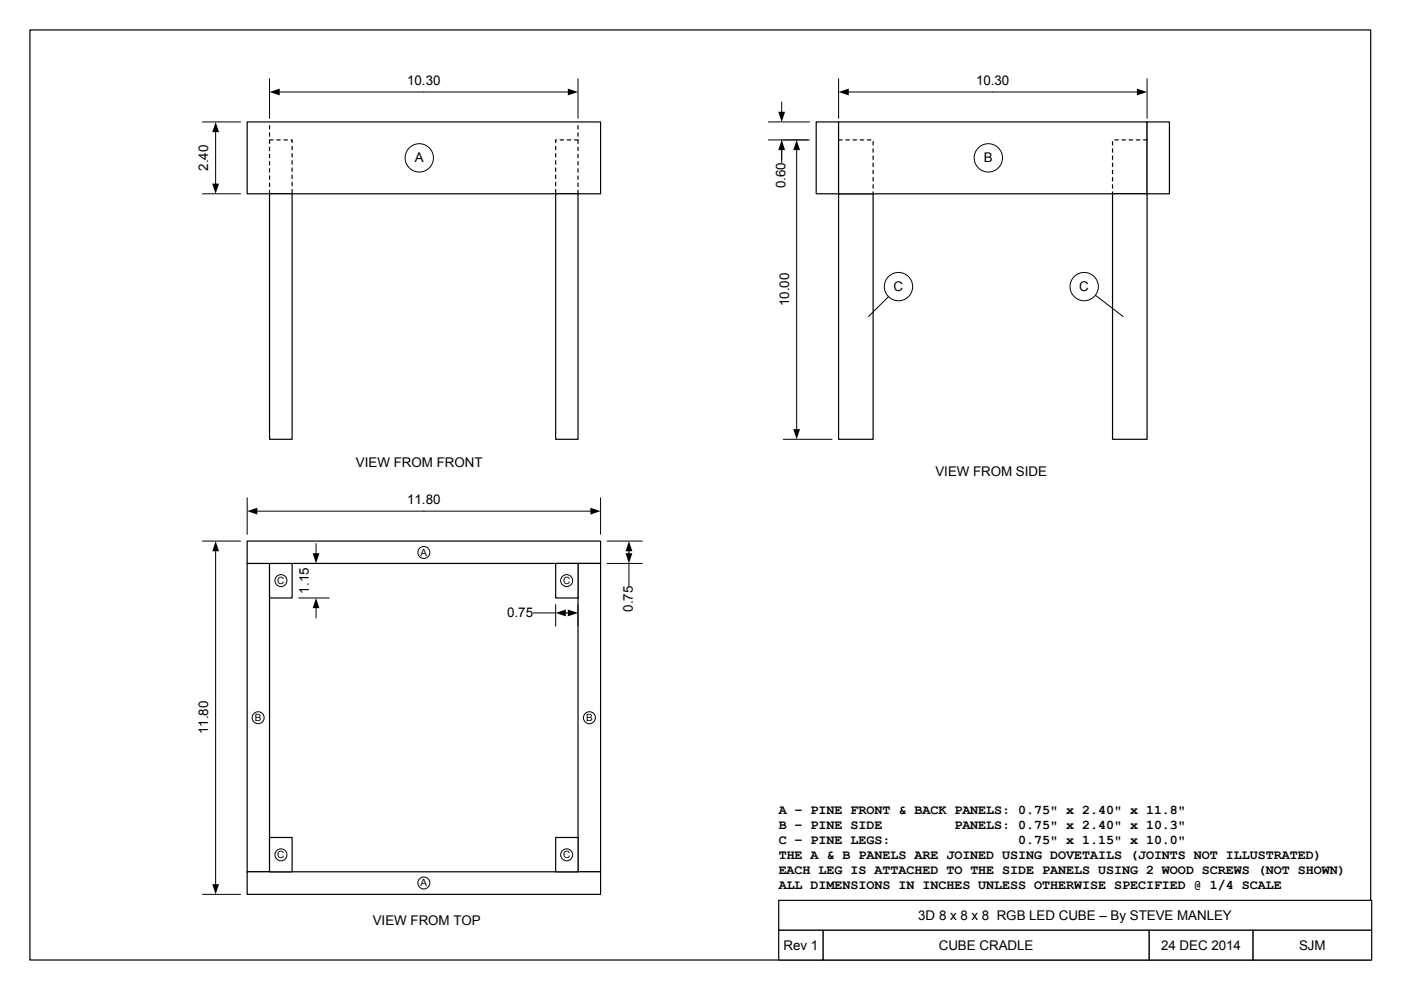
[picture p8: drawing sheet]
<svg xmlns="http://www.w3.org/2000/svg" width="297mm" height="210mm" viewBox="0 0 297 210" stroke-linecap="round" stroke-linejoin="round" font-family="sans-serif">
<path d="M6.3 6.3h284.3v197.3h-284.3z" fill="none" stroke="#000" stroke-width=".25"/>
<path d="M165.1 191h125.7v6.3h-125.7z" fill-rule="evenodd" fill="#fff"/>
<path d="M165.1 191h125.7v6.3h-125.7z" fill="none" stroke="#000" stroke-width=".25"/>
<path d="M165.1 197.3h9.4v6.3h-9.4z" fill-rule="evenodd" fill="#fff"/>
<path d="M165.1 197.3h9.4v6.3h-9.4z" fill="none" stroke="#000" stroke-width=".25"/>
<path d="M174.5 197.3h69.2v6.3h-69.2z" fill-rule="evenodd" fill="#fff"/>
<path d="M174.5 197.3h69.2v6.3h-69.2z" fill="none" stroke="#000" stroke-width=".25"/>
<path d="M243.7 197.3h22v6.3h-22z" fill-rule="evenodd" fill="#fff"/>
<path d="M243.7 197.3h22v6.3h-22z" fill="none" stroke="#000" stroke-width=".25"/>
<path d="M265.7 197.3h25.1v6.3h-25.1z" fill-rule="evenodd" fill="#fff"/>
<path d="M265.7 197.3h25.1v6.3h-25.1z" fill="none" stroke="#000" stroke-width=".25"/>
<path d="M177.8 41.1h7.3v52.1h-7.3z" fill-rule="evenodd" fill="#fff"/>
<path d="M177.8 41.1h7.3v52.1h-7.3z" fill="none" stroke="#000" stroke-width=".25"/>
<path d="M173.1 25.9h4.7v15.2h-4.7z" fill-rule="evenodd" fill="#fff"/>
<path d="M173.1 25.9h4.7v15.2h-4.7z" fill="none" stroke="#000" stroke-width=".25"/>
<path d="M177.8 25.9h65.4v15.2h-65.4z" fill-rule="evenodd" fill="#fff"/>
<path d="M177.8 25.9h65.4v15.2h-65.4z" fill="none" stroke="#000" stroke-width=".25"/>
<path d="M243.2 25.9h4.7v15.2h-4.7z" fill-rule="evenodd" fill="#fff"/>
<path d="M243.2 25.9h4.7v15.2h-4.7z" fill="none" stroke="#000" stroke-width=".25"/>
<path d="M235.9 41.1h7.3v52.1h-7.3z" fill-rule="evenodd" fill="#fff"/>
<path d="M235.9 41.1h7.3v52.1h-7.3z" fill="none" stroke="#000" stroke-width=".25"/>
<g fill="#000">
<path d="M177.7 29.6l.9-.1 .1 .2-.1 .1h-.8zM179.3 29.5h.8l.1 .2-.1 .1h-.8l-.1-.1zM180.8 29.5h.8l.1 .2-.1 .1h-.8l-.1-.1zM182.4 29.5h.7l.2 .2-.2 .1h-.7l-.2-.1zM183.9 29.5h.8l.1 .2-.1 .1h-.8l-.1-.1zM185.1 29.9l.1 .1v.8l-.1 .1-.1-.1v-.8zM185.1 31.4l.1 .1v.8l-.1 .1-.1-.1v-.8zM185 33.1l.1-.2 .1 .2v.7l-.1 .2-.1-.2zM185.1 34.5l.1 .1v.7l-.1 .2-.1-.2v-.7zM185.1 36l.1 .1v.8l-.1 .1-.1-.1v-.8zM185.1 37.5l.1 .1v.8l-.1 .1-.1-.1v-.8zM185 39.2l.1-.2 .1 .2v.7l-.1 .1-.1-.1zM185 40.7l.1-.1 .1 .1-.1 .5h-.1z"/>
<path d="M242.3 29.7l.1-.2h.8l.1 .2-.1 .1h-.8zM240.8 29.7l.1-.2h.8l.1 .2-.1 .1h-.8zM239.3 29.7l.1-.2h.8l.1 .2-.1 .1h-.8zM237.7 29.7l.2-.2h.7l.2 .2-.2 .1h-.7zM236.2 29.7l.1-.2h.8l.1 .2-.1 .1h-.8zM235.8 30l.1-.1 .1 .1v.8l-.1 .1-.1-.1zM235.8 31.5l.1-.1 .1 .1v.8l-.1 .1-.1-.1zM235.8 33.1l.1-.2 .1 .2v.7l-.1 .2-.1-.2zM235.8 34.6l.1-.1 .1 .1v.7l-.1 .2-.1-.2zM235.8 36.1l.1-.1 .1 .1v.8l-.1 .1-.1-.1zM235.8 37.6l.1-.1 .1 .1v.8l-.1 .1-.1-.1zM235.8 39.2l.1-.2 .1 .2v.7l-.1 .1-.1-.1zM235.8 40.7l.1-.1 .1 .1v.5l-.2-.1z"/>
</g>
<path d="M52.4 119.5h4.7v65.4h-4.7z" fill-rule="evenodd" fill="#fff"/>
<path d="M52.4 119.5h4.7v65.4h-4.7z" fill="none" stroke="#000" stroke-width=".25"/>
<path d="M57.1 119.5h4.8v7.3h-4.8z" fill-rule="evenodd" fill="#fff"/>
<path d="M57.1 119.5h4.8v7.3h-4.8z" fill="none" stroke="#000" stroke-width=".25"/>
<path d="M52.4 114.8h74.9v4.7h-74.9z" fill-rule="evenodd" fill="#fff"/>
<path d="M52.4 114.8h74.9v4.7h-74.9z" fill="none" stroke="#000" stroke-width=".25"/>
<path d="M122.6 119.5h4.7v65.4h-4.7z" fill-rule="evenodd" fill="#fff"/>
<path d="M122.6 119.5h4.7v65.4h-4.7z" fill="none" stroke="#000" stroke-width=".25"/>
<path d="M52.4 184.9h74.9v4.8h-74.9z" fill-rule="evenodd" fill="#fff"/>
<path d="M52.4 184.9h74.9v4.8h-74.9z" fill="none" stroke="#000" stroke-width=".25"/>
<path d="M57.1 177.6h4.8v7.3h-4.8z" fill-rule="evenodd" fill="#fff"/>
<path d="M57.1 177.6h4.8v7.3h-4.8z" fill="none" stroke="#000" stroke-width=".25"/>
<path d="M117.8 177.6h4.8v7.3h-4.8z" fill-rule="evenodd" fill="#fff"/>
<path d="M117.8 177.6h4.8v7.3h-4.8z" fill="none" stroke="#000" stroke-width=".25"/>
<path d="M117.8 119.5h4.8v7.3h-4.8z" fill-rule="evenodd" fill="#fff"/>
<path d="M117.8 119.5h4.8v7.3h-4.8z" fill="none" stroke="#000" stroke-width=".25"/>
<path d="M52.4 25.9h74.9v15.2h-74.9z" fill-rule="evenodd" fill="#fff"/>
<path d="M52.4 25.9h74.9v15.2h-74.9z" fill="none" stroke="#000" stroke-width=".25"/>
<g fill="#000">
<path d="M57 40.3l.1-.1 .2 .1v.9h-.2l-.1-.1zM57 38.8l.1-.1 .2 .1v.8l-.2 .1-.1-.1zM57.1 37.2l.2 .1v.8l-.2 .1-.1-.1v-.8zM57 35.8l.1-.2 .2 .2v.7l-.2 .2-.1-.2zM57 34.2l.1-.1 .2 .1v.8l-.2 .1-.1-.1zM57 32.7l.1-.1 .2 .1v.8l-.2 .1-.1-.1zM57 31.2l.1-.1 .2 .1v.8l-.2 .1-.1-.1zM57 29.7l.1-.2 .2 .2v.7l-.2 .2-.1-.2zM57 28.2l.1-.2 .2 .2v.7l-.2 .1-.1-.1zM57 26.6l.1-.1 .2 .1v.8l-.2 .1-.1-.1z"/>
<path d="M122.4 40.3l.2-.1 .1 .1v.8l-.1 .1-.2-.1zM122.4 38.8l.2-.1 .1 .1v.8l-.1 .1-.2-.1zM122.4 37.3l.2-.1 .1 .1v.8l-.1 .1-.2-.1zM122.4 35.8l.2-.2 .1 .2v.7l-.1 .2-.2-.2zM122.4 34.2l.2-.1 .1 .1v.8l-.1 .1-.2-.1zM122.4 32.7l.2-.1 .1 .1v.8l-.1 .1-.2-.1zM122.4 31.2l.2-.1 .1 .1v.8l-.1 .1-.2-.1zM122.4 29.7l.2-.2 .1 .2v.7l-.1 .2-.2-.2zM122.4 28.2l.2-.2 .1 .2v.7l-.1 .1-.2-.1zM122.4 26.6l.2-.1 .1 .1v.8l-.1 .1-.2-.1z"/>
</g>
<path d="M117.8 41.1h4.8v52.1h-4.8z" fill-rule="evenodd" fill="#fff"/>
<path d="M117.8 41.1h4.8v52.1h-4.8z" fill="none" stroke="#000" stroke-width=".25"/>
<path d="M57.1 41.1h4.8v52.1h-4.8z" fill-rule="evenodd" fill="#fff"/>
<path d="M57.1 41.1h4.8v52.1h-4.8z" fill="none" stroke="#000" stroke-width=".25"/>
<g fill="#000">
<path d="M57.1 29.6l.8-.1 .1 .2-.1 .1h-.8zM58.7 29.5h.7l.2 .2-.2 .1h-.7l-.2-.1zM60.2 29.5h.8l.1 .2-.1 .1h-.8l-.1-.1zM61.7 29.5l.4 .2-.2 .7-.1-.7 .1 .1-.3-.1zM61.8 31l.1-.1 .2 .1v.8l-.2 .1-.1-.1zM61.8 32.6l.1-.2 .2 .2v.7l-.2 .1-.1-.1zM61.8 34.1l.1-.1 .2 .1v.7l-.2 .2-.1-.2zM61.8 35.6l.1-.1 .2 .1v.8l-.2 .1-.1-.1zM61.8 37.1l.1-.1 .2 .1v.8l-.2 .1-.1-.1zM61.9 38.5l.2 .2v.7l-.2 .1-.1-.1v-.7zM61.8 40.2l.1-.2 .2 .2v.7l-.2 .2-.1-.2z"/>
<path d="M121.7 29.7l.1-.2h.8l.1 .2-.1 .1h-.8zM120.1 29.7l.2-.2h.7l.2 .2-.2 .1h-.7zM118.6 29.7l.1-.2h.8l.1 .2-.1 .1h-.8zM117.7 29.6l.4 .1-.3 .1 .1-.1-.1 .7-.1-.1zM117.7 31l.1-.1 .1 .1v.8l-.1 .1-.1-.1zM117.7 32.6l.1-.2 .1 .2v.7l-.1 .1-.1-.1zM117.7 34.1l.1-.1 .1 .1v.7l-.1 .2-.1-.2zM117.7 35.6l.1-.1 .1 .1v.8l-.1 .1-.1-.1zM117.7 37.1l.1-.1 .1 .1v.8l-.1 .1-.1-.1zM117.7 38.7l.1-.2 .1 .2v.7l-.1 .1-.1-.1zM117.7 40.2l.1-.2 .1 .2v.7l-.1 .2-.1-.2z"/>
</g>
<path d="M57.1 16.7v8.4zM122.6 16.7v8.4z" fill-rule="evenodd" fill="#fff"/>
<path d="M57.1 16.7v8.4zM59.1 19.5h61.5M122.6 16.7v8.4z" fill="none" stroke="#000" stroke-width=".21"/>
<path d="M120.4 18.8l2.2 .7-2.2 .7zM57.1 19.5l2.2-.7v1.4z" fill="#000"/>
<g fill="#fff">
<path d="M86.2 15.4h7.1v3.4h-7.1z" fill-rule="evenodd"/>
<path d="M177.8 16.7v8.4zM243.2 16.7v8.4z" fill-rule="evenodd"/>
</g>
<path d="M177.8 16.7v8.4zM179.8 19.5h61.4M243.2 16.7v8.4z" fill="none" stroke="#000" stroke-width=".21"/>
<path d="M241 18.8l2.2 .7-2.2 .7zM177.8 19.5l2.2-.7v1.4z" fill="#000"/>
<g fill="#fff">
<path d="M206.8 15.4h7.1v3.4h-7.1z" fill-rule="evenodd"/>
<path d="M52.4 105.6v7.7zM127.3 105.6v7.7z" fill-rule="evenodd"/>
</g>
<path d="M52.4 105.6v7.7zM54.4 108.4h70.9M127.3 105.6v7.7z" fill="none" stroke="#000" stroke-width=".21"/>
<path d="M52.4 108.4l2.2-.7v1.4zM125.2 107.7l2.1 .7-2.1 .7z" fill="#000"/>
<g fill="#fff">
<path d="M86.2 104.3h7.1v3.4h-7.1z" fill-rule="evenodd"/>
<path d="M42.9 189.7h8.1zM42.9 114.8h8.1z" fill-rule="evenodd"/>
</g>
<path d="M42.9 114.8h8.1zM45.7 116.7v71M42.9 189.7h8.1z" fill="none" stroke="#000" stroke-width=".21"/>
<path d="M45.7 114.8l.7 2.1h-1.4zM45 187.5h1.4l-.7 2.2z" fill="#000"/>
<g fill="#fff">
<path d="M41.7 148.8h3.3v7.1h-3.3z" fill-rule="evenodd"/>
<path d="M166.1 93.2h10.3zM166.1 29.7h5.5z" fill-rule="evenodd"/>
</g>
<path d="M166.1 29.7h5.5zM168.9 31.7v59.5M166.1 93.2h10.3z" fill="none" stroke="#000" stroke-width=".21"/>
<path d="M168.9 29.7l.7 2.1h-1.4zM168.2 91h1.4l-.7 2.2z" fill="#000"/>
<g fill="#fff">
<path d="M164.8 58h3.4v7.1h-3.4z" fill-rule="evenodd"/>
<path d="M162.9 29.7h8.4zM162.9 25.9h8.7zM165.7 29.7v7.5z" fill-rule="evenodd"/>
</g>
<path d="M162.9 29.7h8.4zM162.9 25.9h8.7zM165.7 29.7v7.5zM165.7 21.6v2.3M165.7 31.7v2.2" fill="none" stroke="#000" stroke-width=".21"/>
<path d="M165.7 29.7l.8 2.1h-1.5zM165 23.7h1.5l-.8 2.2z" fill="#000"/>
<g fill="#fff">
<path d="M164 34.5h3.4v5.5h-3.4z" fill-rule="evenodd"/>
<path d="M117.8 128.2v4.6zM122.6 128.2v4.6zM110.3 130h7.5z" fill-rule="evenodd"/>
</g>
<path d="M110.3 130h7.5zM117.8 128.2v4.6zM119.8 130h.8M122.6 128.2v4.6z" fill="none" stroke="#000" stroke-width=".21"/>
<path d="M117.8 130l2.2-.7v1.4zM120.4 129.3l2.2 .7-2.2 .7z" fill="#000"/>
<g fill="#fff">
<path d="M107.4 128.3h5.5v3.4h-5.5z" fill-rule="evenodd"/>
<path d="M63.3 126.8h6.5zM63.3 119.5h6.5z" fill-rule="evenodd"/>
</g>
<path d="M63.3 119.5h6.5zM67 115.3v2.2M63.3 126.8h6.5zM67 128.8v2.3" fill="none" stroke="#000" stroke-width=".21"/>
<path d="M66.3 117.3h1.4l-.7 2.2zM67 126.8l.7 2.2h-1.4z" fill="#000"/>
<g fill="#fff">
<path d="M62.9 120.6h3.4v5.4h-3.4z" fill-rule="evenodd"/>
<path d="M128.7 119.5h7.5zM128.7 114.8h7.5zM133.3 119.5v7.5z" fill-rule="evenodd"/>
</g>
<path d="M128.7 119.5h7.5zM128.7 114.8h7.5zM133.3 119.5v7.5zM133.3 116.7v.8" fill="none" stroke="#000" stroke-width=".21"/>
<path d="M133.3 114.8l.8 2.1h-1.5zM132.6 117.3h1.5l-.8 2.2z" fill="#000"/>
<path d="M131.7 124.4h3.3v5.5h-3.3z" fill-rule="evenodd" fill="#fff"/>
<path d="M88.9 33.5v1.9" fill="none" stroke="#000" stroke-width=".21"/>
<circle cx="88.9" cy="33.5" r="3" fill="#fff"/>
<g fill="none" stroke="#000" stroke-width=".21">
<path d="M209.5 33.5v1.9"/>
<circle cx="88.9" cy="33.5" r="3"/>
</g>
<circle cx="209.5" cy="33.5" r="3" fill="#fff"/>
<g fill="none" stroke="#000" stroke-width=".21">
<path d="M190.5 60.8l-6.4 6.3"/>
<circle cx="209.5" cy="33.5" r="3"/>
</g>
<circle cx="190.5" cy="60.8" r="3" fill="#fff"/>
<g fill="none" stroke="#000" stroke-width=".21">
<path d="M229.9 60.8l8.2 6.3"/>
<circle cx="190.5" cy="60.8" r="3"/>
</g>
<circle cx="229.9" cy="60.8" r="3" fill="#fff"/>
<g fill="none" stroke="#000" stroke-width=".21">
<path d="M89.9 117.2v1.2"/>
<circle cx="229.9" cy="60.8" r="3"/>
</g>
<circle cx="89.9" cy="117.2" r="1.27" fill="#fff"/>
<g fill="none" stroke="#000" stroke-width=".21">
<path d="M89.9 187.3v1.3"/>
<circle cx="89.9" cy="117.2" r="1.27"/>
</g>
<circle cx="89.9" cy="187.3" r="1.27" fill="#fff"/>
<g fill="none" stroke="#000" stroke-width=".21">
<path d="M54.7 152.2l-.1 .7"/>
<circle cx="89.9" cy="187.3" r="1.27"/>
</g>
<circle cx="54.7" cy="152.2" r="1.27" fill="#fff"/>
<g fill="none" stroke="#000" stroke-width=".21">
<path d="M125 152.2v1.3"/>
<circle cx="54.7" cy="152.2" r="1.27"/>
</g>
<circle cx="125" cy="152.2" r="1.27" fill="#fff"/>
<circle cx="125" cy="152.2" r="1.27" fill="none" stroke="#000" stroke-width=".21"/>
<circle cx="120.1" cy="123.1" r="1.27" fill="#fff"/>
<circle cx="120.1" cy="123.1" r="1.27" fill="none" stroke="#000" stroke-width=".21"/>
<circle cx="59.6" cy="123.1" r="1.27" fill="#fff"/>
<circle cx="59.6" cy="123.1" r="1.27" fill="none" stroke="#000" stroke-width=".21"/>
<circle cx="59.6" cy="181.3" r="1.27" fill="#fff"/>
<circle cx="59.6" cy="181.3" r="1.27" fill="none" stroke="#000" stroke-width=".21"/>
<circle cx="120.1" cy="181.3" r="1.27" fill="#fff"/>
<circle cx="120.1" cy="181.3" r="1.27" fill="none" stroke="#000" stroke-width=".21"/>
<path d="M42.9 41.1h8.1zM42.9 25.9h8.1z" fill-rule="evenodd" fill="#fff"/>
<path d="M42.9 25.9h8.1zM45.7 27.9v11.2M42.9 41.1h8.1z" fill="none" stroke="#000" stroke-width=".21"/>
<path d="M45.7 25.9l.7 2.1h-1.4zM45 38.9h1.4l-.7 2.2z" fill="#000"/>
<path d="M41.7 30.9h3.3v5.5h-3.3z" fill-rule="evenodd" fill="#fff"/>
<g font-size="2.8">
<text x="86.3" y="17.9">10.30</text>
<text x="207" y="17.9">10.30</text>
<text x="87.9" y="34.5">A</text>
<text x="208.6" y="34.5">B</text>
<text x="44.2" y="36.2" transform="rotate(-90 44.2 36.2)">2.40</text>
<text x="166.5" y="39.9" transform="rotate(-90 166.5 39.9)">0.60</text>
<text x="167.3" y="64.9" transform="rotate(-90 167.3 64.9)">10.00</text>
<text x="189.4" y="61.8">C</text>
<text x="228.8" y="61.8">C</text>
<text x="75.5" y="99.1">VIEW FROM FRONT</text>
<text x="198.3" y="101">VIEW FROM SIDE</text>
<text x="86.3" y="106.8">11.80</text>
<text x="65.4" y="125.9" transform="rotate(-90 65.4 125.9)">1.15</text>
<text x="107.5" y="130.8">0.75</text>
<text x="134.2" y="129.8" transform="rotate(-90 134.2 129.8)">0.75</text>
<text x="44.2" y="155.7" transform="rotate(-90 44.2 155.7)">11.80</text>
<text x="165.1" y="172.7">A – PINE FRONT &amp; BACK PANELS: 0.75&quot; x 2.40&quot; x 11.8&quot;</text>
<text x="165.1" y="179.1">C – PINE LEGS:</text>
<text x="165.1" y="175.9">B – PINE SIDE</text>
<text x="202.3" y="175.9">PANELS: 0.75&quot; x 2.40&quot; x 10.3&quot;</text>
<text x="215.9" y="179.1">0.75&quot; x 1.15&quot; x 10.0&quot;</text>
<text x="165.1" y="182.2">THE A &amp; B PANELS ARE JOINED USING DOVETAILS (JOINTS NOT ILLUSTRATED)</text>
<text x="165.1" y="185.4">EACH LEG IS ATTACHED TO THE SIDE PANELS USING 2 WOOD SCREWS (NOT SHOWN)</text>
<text x="165.1" y="188.6">ALL DIMENSIONS IN INCHES UNLESS OTHERWISE SPECIFIED @ 1/4 SCALE</text>
<text x="79" y="196.2">VIEW FROM TOP</text>
<text x="194.7" y="195.1">3D 8 x 8 x 8 RGB LED CUBE – By STEVE MANLEY</text>
<text x="166.1" y="201.4">Rev 1</text>
<text x="199" y="201.4">CUBE CRADLE</text>
<text x="246.2" y="201.4">24 DEC 2014</text>
<text x="275.4" y="201.4">SJM</text>
</g>
<g font-size="2.1">
<text x="89.2" y="117.9">A</text>
<text x="58.8" y="123.9">C</text>
<text x="119.4" y="123.9">C</text>
<text x="54" y="153">B</text>
<text x="124.2" y="153">B</text>
<text x="58.8" y="182">C</text>
<text x="119.4" y="182">C</text>
<text x="89.2" y="188">A</text>
</g>
</svg>
